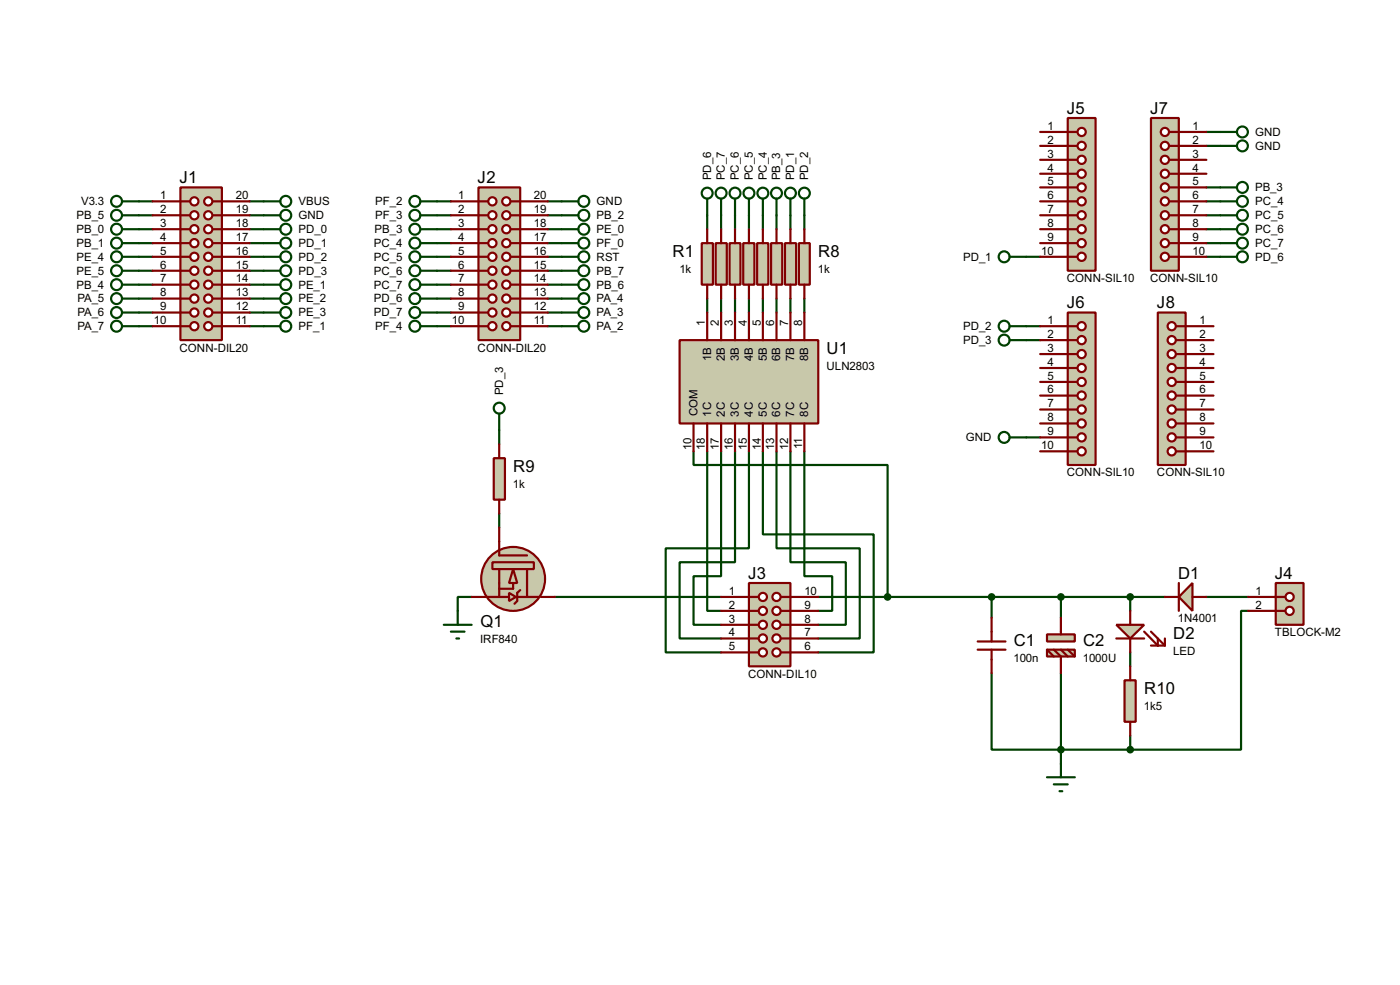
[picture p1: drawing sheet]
<svg xmlns="http://www.w3.org/2000/svg" width="256mm" height="180mm" viewBox="0 0 256 180" stroke-linecap="round" stroke-linejoin="round" font-family="sans-serif">
<g fill="none" stroke="#004000" stroke-width=".4">
<path d="M25.5 36.9h2.5M25.5 39.4h2.5M45.8 36.9h2.5M45.8 39.4h2.5M80.1 36.9h2.5M80.1 39.4h2.5M100.4 36.9h2.5M100.4 39.4h2.5M129.6 39.4v2.6M132.1 39.4v2.6M134.7 39.4v2.6M137.2 39.4v2.6"/>
<path d="M139.8 39.4v2.6M142.3 39.4v2.6M144.8 39.4v2.6M147.4 39.4v2.6M221 36.9h2.6M221 39.4h2.6M221 24.2h2.6M221 26.7h2.6M221 34.3h2.6M25.5 42h2.5M25.5 44.5h2.5M25.5 47h2.5"/>
<path d="M25.5 49.6h2.5M25.5 52.1h2.5M25.5 54.7h2.5M25.5 57.2h2.5M25.5 59.7h2.5M45.8 42h2.5M45.8 44.5h2.5M45.8 47h2.5M45.8 49.6h2.5M45.8 52.1h2.5M45.8 54.7h2.5M45.8 57.2h2.5"/>
<path d="M45.8 59.7h2.5M80.1 42h2.5M80.1 44.5h2.5M80.1 47h2.5M80.1 49.6h2.5M80.1 52.1h2.5M80.1 54.7h2.5M80.1 57.2h2.5M80.1 59.7h2.5M100.4 42h2.5M100.4 44.5h2.5M100.4 47h2.5"/>
<path d="M100.4 49.6h2.5M100.4 52.1h2.5M100.4 54.7h2.5M100.4 57.2h2.5M100.4 59.7h2.5M129.6 54.7v2.5M132.1 54.7v2.5M134.7 54.7v2.5M137.2 54.7v2.5M139.8 54.7v2.5M142.3 54.7v2.5M144.8 54.7v2.5"/>
<path d="M147.4 54.7v2.5M188 47h2.6M188 59.7h2.6M221 42h2.6M221 44.5h2.6M221 47h2.6M91.5 78.8v2.5M188 62.3h2.6M91.5 94v2.6M127.1 82.6v2.5h35.5v24.2M129.6 82.6v29.2h2.5M132.1 82.6v22.9h-5v8.9h5"/>
<path d="M134.7 82.6v20.3h-10.2v14h7.6M137.2 82.6v17.8h-15.2v19h10.1M139.8 82.6v15.2h20.3v21.6h-10.2M142.3 82.6v17.8h15.2v16.5h-7.6M144.8 82.6v20.3h10.2v11.5h-5.1M147.4 82.6v22.9h5.1v6.3h-2.6M188 80.1h2.6M86.4 109.3h-2.5v2.5M101.7 109.3h30.4M149.9 109.3h63.5M181.7 109.3v3.8M194.4 109.3v3.8"/>
<path d="M207.1 109.3v2.5M207.1 119.4v2.6M221 109.3h7.7M228.7 111.8h-1.3v25.4h-20.3M181.7 123.2v14h25.4M194.4 123.2v16.6M207.1 134.7v2.5"/>
</g>
<path d="M33.1 34.3h7.6v28h-7.6z" fill="#c8c8aa" stroke="#800000" stroke-width=".4"/>
<path d="M33.1 36.9h1.8" fill="none" stroke="#800000" stroke-width=".4"/>
<circle cx="35.6" cy="36.9" r=".75" fill="#feffff" stroke="#800000" stroke-width=".4"/>
<path d="M33.1 39.4h1.8" fill="none" stroke="#800000" stroke-width=".4"/>
<circle cx="35.6" cy="39.4" r=".75" fill="#feffff" stroke="#800000" stroke-width=".4"/>
<path d="M33.1 42h1.8" fill="none" stroke="#800000" stroke-width=".4"/>
<circle cx="35.6" cy="42" r=".75" fill="#feffff" stroke="#800000" stroke-width=".4"/>
<path d="M33.1 44.5h1.8" fill="none" stroke="#800000" stroke-width=".4"/>
<circle cx="35.6" cy="44.5" r=".75" fill="#feffff" stroke="#800000" stroke-width=".4"/>
<path d="M38.9 36.9h1.8" fill="none" stroke="#800000" stroke-width=".4"/>
<circle cx="38.1" cy="36.9" r=".75" fill="#feffff" stroke="#800000" stroke-width=".4"/>
<path d="M38.9 39.4h1.8" fill="none" stroke="#800000" stroke-width=".4"/>
<circle cx="38.1" cy="39.4" r=".75" fill="#feffff" stroke="#800000" stroke-width=".4"/>
<path d="M38.9 42h1.8" fill="none" stroke="#800000" stroke-width=".4"/>
<circle cx="38.1" cy="42" r=".75" fill="#feffff" stroke="#800000" stroke-width=".4"/>
<path d="M38.9 44.5h1.8" fill="none" stroke="#800000" stroke-width=".4"/>
<circle cx="38.1" cy="44.5" r=".75" fill="#feffff" stroke="#800000" stroke-width=".4"/>
<path d="M33.1 47h1.8" fill="none" stroke="#800000" stroke-width=".4"/>
<circle cx="35.6" cy="47" r=".75" fill="#feffff" stroke="#800000" stroke-width=".4"/>
<path d="M38.9 47h1.8" fill="none" stroke="#800000" stroke-width=".4"/>
<circle cx="38.1" cy="47" r=".75" fill="#feffff" stroke="#800000" stroke-width=".4"/>
<path d="M33.1 49.6h1.8" fill="none" stroke="#800000" stroke-width=".4"/>
<circle cx="35.6" cy="49.6" r=".75" fill="#feffff" stroke="#800000" stroke-width=".4"/>
<path d="M38.9 49.6h1.8" fill="none" stroke="#800000" stroke-width=".4"/>
<circle cx="38.1" cy="49.6" r=".75" fill="#feffff" stroke="#800000" stroke-width=".4"/>
<path d="M33.1 52.1h1.8" fill="none" stroke="#800000" stroke-width=".4"/>
<circle cx="35.6" cy="52.1" r=".75" fill="#feffff" stroke="#800000" stroke-width=".4"/>
<path d="M38.9 52.1h1.8" fill="none" stroke="#800000" stroke-width=".4"/>
<circle cx="38.1" cy="52.1" r=".75" fill="#feffff" stroke="#800000" stroke-width=".4"/>
<path d="M33.1 54.7h1.8" fill="none" stroke="#800000" stroke-width=".4"/>
<circle cx="35.6" cy="54.7" r=".75" fill="#feffff" stroke="#800000" stroke-width=".4"/>
<path d="M38.9 54.7h1.8" fill="none" stroke="#800000" stroke-width=".4"/>
<circle cx="38.1" cy="54.7" r=".75" fill="#feffff" stroke="#800000" stroke-width=".4"/>
<path d="M33.1 57.2h1.8" fill="none" stroke="#800000" stroke-width=".4"/>
<circle cx="35.6" cy="57.2" r=".75" fill="#feffff" stroke="#800000" stroke-width=".4"/>
<path d="M38.9 57.2h1.8" fill="none" stroke="#800000" stroke-width=".4"/>
<circle cx="38.1" cy="57.2" r=".75" fill="#feffff" stroke="#800000" stroke-width=".4"/>
<path d="M33.1 59.7h1.8" fill="none" stroke="#800000" stroke-width=".4"/>
<circle cx="35.6" cy="59.7" r=".75" fill="#feffff" stroke="#800000" stroke-width=".4"/>
<path d="M38.9 59.7h1.8" fill="none" stroke="#800000" stroke-width=".4"/>
<circle cx="38.1" cy="59.7" r=".75" fill="#feffff" stroke="#800000" stroke-width=".4"/>
<g fill="none" stroke="#800000" stroke-width=".4">
<path d="M28 36.9h5.1M28 39.4h5.1M40.7 36.9h5.1M40.7 39.4h5.1M28 42h5.1M28 44.5h5.1M28 47h5.1M28 49.6h5.1M28 52.1h5.1M28 54.7h5.1M28 57.2h5.1M28 59.7h5.1"/>
<path d="M40.7 42h5.1M40.7 44.5h5.1M40.7 47h5.1M40.7 49.6h5.1M40.7 52.1h5.1M40.7 54.7h5.1M40.7 57.2h5.1M40.7 59.7h5.1"/>
</g>
<path d="M137.2 106.7h7.6v15.3h-7.6z" fill="#c8c8aa" stroke="#800000" stroke-width=".4"/>
<path d="M137.2 109.3h1.8" fill="none" stroke="#800000" stroke-width=".4"/>
<circle cx="139.7" cy="109.3" r=".75" fill="#feffff" stroke="#800000" stroke-width=".4"/>
<path d="M137.2 111.8h1.8" fill="none" stroke="#800000" stroke-width=".4"/>
<circle cx="139.7" cy="111.8" r=".75" fill="#feffff" stroke="#800000" stroke-width=".4"/>
<path d="M137.2 114.4h1.8" fill="none" stroke="#800000" stroke-width=".4"/>
<circle cx="139.7" cy="114.4" r=".75" fill="#feffff" stroke="#800000" stroke-width=".4"/>
<path d="M137.2 116.9h1.8" fill="none" stroke="#800000" stroke-width=".4"/>
<circle cx="139.7" cy="116.9" r=".75" fill="#feffff" stroke="#800000" stroke-width=".4"/>
<path d="M143.1 109.3h1.7" fill="none" stroke="#800000" stroke-width=".4"/>
<circle cx="142.2" cy="109.3" r=".75" fill="#feffff" stroke="#800000" stroke-width=".4"/>
<path d="M143.1 111.8h1.7" fill="none" stroke="#800000" stroke-width=".4"/>
<circle cx="142.2" cy="111.8" r=".75" fill="#feffff" stroke="#800000" stroke-width=".4"/>
<path d="M143.1 114.4h1.7" fill="none" stroke="#800000" stroke-width=".4"/>
<circle cx="142.2" cy="114.4" r=".75" fill="#feffff" stroke="#800000" stroke-width=".4"/>
<path d="M143.1 116.9h1.7" fill="none" stroke="#800000" stroke-width=".4"/>
<circle cx="142.2" cy="116.9" r=".75" fill="#feffff" stroke="#800000" stroke-width=".4"/>
<path d="M137.2 119.4h1.8" fill="none" stroke="#800000" stroke-width=".4"/>
<circle cx="139.7" cy="119.4" r=".75" fill="#feffff" stroke="#800000" stroke-width=".4"/>
<path d="M143.1 119.4h1.7" fill="none" stroke="#800000" stroke-width=".4"/>
<circle cx="142.2" cy="119.4" r=".75" fill="#feffff" stroke="#800000" stroke-width=".4"/>
<path d="M132.1 109.3h5.1M132.1 111.8h5.1M132.1 114.4h5.1M132.1 116.9h5.1M132.1 119.4h5.1M144.8 109.3h5.1M144.8 111.8h5.1M144.8 114.4h5.1M144.8 116.9h5.1M144.8 119.4h5.1" fill="none" stroke="#800000" stroke-width=".4"/>
<path d="M124.5 62.3h25.4v15.2h-25.4z" fill="#c8c8aa" stroke="#800000" stroke-width=".4"/>
<g fill="none" stroke="#800000" stroke-width=".4">
<path d="M129.6 57.2v5.1M132.1 57.2v5.1M134.7 57.2v5.1M137.2 57.2v5.1M139.8 57.2v5.1M142.3 57.2v5.1M144.8 57.2v5.1M147.4 57.2v5.1M127.1 77.5v5.1M129.6 77.5v5.1M132.1 77.5v5.1M134.7 77.5v5.1"/>
<path d="M137.2 77.5v5.1M139.8 77.5v5.1M142.3 77.5v5.1M144.8 77.5v5.1M147.4 77.5v5.1"/>
</g>
<path d="M233.7 106.7h5.1v7.7h-5.1z" fill="#c8c8aa" stroke="#800000" stroke-width=".4"/>
<path d="M233.7 109.3h1.8" fill="none" stroke="#800000" stroke-width=".4"/>
<circle cx="236.2" cy="109.3" r=".75" fill="#feffff" stroke="#800000" stroke-width=".4"/>
<path d="M233.7 111.8h1.8" fill="none" stroke="#800000" stroke-width=".4"/>
<circle cx="236.2" cy="111.8" r=".75" fill="#feffff" stroke="#800000" stroke-width=".4"/>
<path d="M228.7 109.3h5M228.7 111.8h5" fill="none" stroke="#800000" stroke-width=".4"/>
<path d="M204.5 114.4h5.1l-2.5 2.5z" fill="#c8c8aa" stroke="#800000" stroke-width=".4"/>
<path d="M204.5 116.9h5.1M207.1 111.8v2.6M207.1 116.9v2.5M209.6 115.6l2.5 2.6v-1.3M210.9 115.6l2.5 2.6M210.9 118.2h2.5M213.4 116.9v1.3" fill="none" stroke="#800000" stroke-width=".4"/>
<g fill="#c8c8aa" stroke="#800000" stroke-width=".4">
<path d="M94 104.2l.8 2.5h-1.5z"/>
<circle cx="94" cy="106" r="5.9"/>
</g>
<path d="M90.2 102.9h7.6v1.3h-7.6z" fill="#c8c8aa" stroke="#800000" stroke-width=".4"/>
<path d="M91.5 99.1v2.6h5.1M91.5 104.2v5.1M94 106.7v1.1h-2.5M96.6 104.2v5.1" fill="none" stroke="#800000" stroke-width=".4"/>
<path d="M93.3 108.5l1.2 .8-1.2 .7z" fill="#c8c8aa" stroke="#800000" stroke-width=".4"/>
<path d="M91.5 96.6v2.5M86.4 109.3h6.9M94.8 109.3h4.1M95.3 108l-.5 .5v1.5l-.5 .5M99.1 109.3h2.6" fill="none" stroke="#800000" stroke-width=".4"/>
<path d="M81.3 114.4h5.1M82.6 115.6h2.5M83.6 116.9h.5M83.9 111.8v2.6" fill="none" stroke="#004000" stroke-width=".4"/>
<path d="M128.6 44.5h2v7.6h-2z" fill="#c8c8aa" stroke="#800000" stroke-width=".4"/>
<path d="M129.6 42v2.5M129.6 52.1v2.6" fill="none" stroke="#800000" stroke-width=".4"/>
<path d="M131.1 44.5h2.1v7.6h-2.1z" fill="#c8c8aa" stroke="#800000" stroke-width=".4"/>
<path d="M132.1 42v2.5M132.1 52.1v2.6" fill="none" stroke="#800000" stroke-width=".4"/>
<path d="M133.7 44.5h2v7.6h-2z" fill="#c8c8aa" stroke="#800000" stroke-width=".4"/>
<path d="M134.7 42v2.5M134.7 52.1v2.6" fill="none" stroke="#800000" stroke-width=".4"/>
<path d="M136.2 44.5h2v7.6h-2z" fill="#c8c8aa" stroke="#800000" stroke-width=".4"/>
<path d="M137.2 42v2.5M137.2 52.1v2.6" fill="none" stroke="#800000" stroke-width=".4"/>
<path d="M138.7 44.5h2.1v7.6h-2.1z" fill="#c8c8aa" stroke="#800000" stroke-width=".4"/>
<path d="M139.8 42v2.5M139.8 52.1v2.6" fill="none" stroke="#800000" stroke-width=".4"/>
<path d="M141.3 44.5h2v7.6h-2z" fill="#c8c8aa" stroke="#800000" stroke-width=".4"/>
<path d="M142.3 42v2.5M142.3 52.1v2.6" fill="none" stroke="#800000" stroke-width=".4"/>
<path d="M143.8 44.5h2.1v7.6h-2.1z" fill="#c8c8aa" stroke="#800000" stroke-width=".4"/>
<path d="M144.8 42v2.5M144.8 52.1v2.6" fill="none" stroke="#800000" stroke-width=".4"/>
<path d="M146.4 44.5h2v7.6h-2z" fill="#c8c8aa" stroke="#800000" stroke-width=".4"/>
<path d="M147.4 42v2.5M147.4 52.1v2.6" fill="none" stroke="#800000" stroke-width=".4"/>
<path d="M90.5 83.9h2v7.6h-2z" fill="#c8c8aa" stroke="#800000" stroke-width=".4"/>
<path d="M91.5 81.3v2.6M91.5 91.5v2.5" fill="none" stroke="#800000" stroke-width=".4"/>
<g fill="none" stroke="#004000" stroke-width=".4">
<path d="M22.4 36.9h3.1M22.4 39.4h3.1M48.3 36.9h3.1M48.3 39.4h3.1M22.4 42h3.1M22.4 44.5h3.1M22.4 47h3.1M22.4 49.6h3.1M22.4 52.1h3.1M22.4 54.7h3.1M22.4 57.2h3.1M22.4 59.7h3.1"/>
<path d="M48.3 42h3.1M48.3 44.5h3.1M48.3 47h3.1M48.3 49.6h3.1M48.3 52.1h3.1M48.3 54.7h3.1M48.3 57.2h3.1M48.3 59.7h3.1"/>
<circle cx="21.3" cy="36.9" r="1"/>
<circle cx="21.3" cy="39.4" r="1"/>
<circle cx="52.3" cy="36.9" r="1"/>
<circle cx="52.3" cy="39.4" r="1"/>
<circle cx="21.3" cy="42" r="1"/>
<circle cx="21.3" cy="49.6" r="1"/>
<circle cx="21.3" cy="44.5" r="1"/>
<circle cx="21.3" cy="47" r="1"/>
<circle cx="21.3" cy="57.2" r="1"/>
<circle cx="21.3" cy="59.7" r="1"/>
<circle cx="21.3" cy="54.7" r="1"/>
<circle cx="21.3" cy="52.1" r="1"/>
<circle cx="52.3" cy="42" r="1"/>
<circle cx="52.3" cy="49.6" r="1"/>
<circle cx="52.3" cy="44.5" r="1"/>
<circle cx="52.3" cy="47" r="1"/>
<circle cx="52.3" cy="57.2" r="1"/>
<circle cx="52.3" cy="59.7" r="1"/>
<circle cx="52.3" cy="54.7" r="1"/>
<circle cx="52.3" cy="52.1" r="1"/>
</g>
<path d="M87.7 34.3h7.6v28h-7.6z" fill="#c8c8aa" stroke="#800000" stroke-width=".4"/>
<path d="M87.7 36.9h1.8" fill="none" stroke="#800000" stroke-width=".4"/>
<circle cx="90.2" cy="36.9" r=".75" fill="#feffff" stroke="#800000" stroke-width=".4"/>
<path d="M87.7 39.4h1.8" fill="none" stroke="#800000" stroke-width=".4"/>
<circle cx="90.2" cy="39.4" r=".75" fill="#feffff" stroke="#800000" stroke-width=".4"/>
<path d="M87.7 42h1.8" fill="none" stroke="#800000" stroke-width=".4"/>
<circle cx="90.2" cy="42" r=".75" fill="#feffff" stroke="#800000" stroke-width=".4"/>
<path d="M87.7 44.5h1.8" fill="none" stroke="#800000" stroke-width=".4"/>
<circle cx="90.2" cy="44.5" r=".75" fill="#feffff" stroke="#800000" stroke-width=".4"/>
<path d="M93.5 36.9h1.8" fill="none" stroke="#800000" stroke-width=".4"/>
<circle cx="92.7" cy="36.9" r=".75" fill="#feffff" stroke="#800000" stroke-width=".4"/>
<path d="M93.5 39.4h1.8" fill="none" stroke="#800000" stroke-width=".4"/>
<circle cx="92.7" cy="39.4" r=".75" fill="#feffff" stroke="#800000" stroke-width=".4"/>
<path d="M93.5 42h1.8" fill="none" stroke="#800000" stroke-width=".4"/>
<circle cx="92.7" cy="42" r=".75" fill="#feffff" stroke="#800000" stroke-width=".4"/>
<path d="M93.5 44.5h1.8" fill="none" stroke="#800000" stroke-width=".4"/>
<circle cx="92.7" cy="44.5" r=".75" fill="#feffff" stroke="#800000" stroke-width=".4"/>
<path d="M87.7 47h1.8" fill="none" stroke="#800000" stroke-width=".4"/>
<circle cx="90.2" cy="47" r=".75" fill="#feffff" stroke="#800000" stroke-width=".4"/>
<path d="M93.5 47h1.8" fill="none" stroke="#800000" stroke-width=".4"/>
<circle cx="92.7" cy="47" r=".75" fill="#feffff" stroke="#800000" stroke-width=".4"/>
<path d="M87.7 49.6h1.8" fill="none" stroke="#800000" stroke-width=".4"/>
<circle cx="90.2" cy="49.6" r=".75" fill="#feffff" stroke="#800000" stroke-width=".4"/>
<path d="M93.5 49.6h1.8" fill="none" stroke="#800000" stroke-width=".4"/>
<circle cx="92.7" cy="49.6" r=".75" fill="#feffff" stroke="#800000" stroke-width=".4"/>
<path d="M87.7 52.1h1.8" fill="none" stroke="#800000" stroke-width=".4"/>
<circle cx="90.2" cy="52.1" r=".75" fill="#feffff" stroke="#800000" stroke-width=".4"/>
<path d="M93.5 52.1h1.8" fill="none" stroke="#800000" stroke-width=".4"/>
<circle cx="92.7" cy="52.1" r=".75" fill="#feffff" stroke="#800000" stroke-width=".4"/>
<path d="M87.7 54.7h1.8" fill="none" stroke="#800000" stroke-width=".4"/>
<circle cx="90.2" cy="54.7" r=".75" fill="#feffff" stroke="#800000" stroke-width=".4"/>
<path d="M93.5 54.7h1.8" fill="none" stroke="#800000" stroke-width=".4"/>
<circle cx="92.7" cy="54.7" r=".75" fill="#feffff" stroke="#800000" stroke-width=".4"/>
<path d="M87.7 57.2h1.8" fill="none" stroke="#800000" stroke-width=".4"/>
<circle cx="90.2" cy="57.2" r=".75" fill="#feffff" stroke="#800000" stroke-width=".4"/>
<path d="M93.5 57.2h1.8" fill="none" stroke="#800000" stroke-width=".4"/>
<circle cx="92.7" cy="57.2" r=".75" fill="#feffff" stroke="#800000" stroke-width=".4"/>
<path d="M87.7 59.7h1.8" fill="none" stroke="#800000" stroke-width=".4"/>
<circle cx="90.2" cy="59.7" r=".75" fill="#feffff" stroke="#800000" stroke-width=".4"/>
<path d="M93.5 59.7h1.8" fill="none" stroke="#800000" stroke-width=".4"/>
<circle cx="92.7" cy="59.7" r=".75" fill="#feffff" stroke="#800000" stroke-width=".4"/>
<g fill="none" stroke="#800000" stroke-width=".4">
<path d="M82.6 36.9h5.1M82.6 39.4h5.1M95.3 36.9h5.1M95.3 39.4h5.1M82.6 42h5.1M82.6 44.5h5.1M82.6 47h5.1M82.6 49.6h5.1M82.6 52.1h5.1M82.6 54.7h5.1M82.6 57.2h5.1M82.6 59.7h5.1"/>
<path d="M95.3 42h5.1M95.3 44.5h5.1M95.3 47h5.1M95.3 49.6h5.1M95.3 52.1h5.1M95.3 54.7h5.1M95.3 57.2h5.1M95.3 59.7h5.1M179.1 118.9h5.1M179.1 117.4h5.1M181.7 113.1v4.3M181.7 118.9v4.3"/>
</g>
<g fill="none" stroke="#004000" stroke-width=".4">
<path d="M77 36.9h3.1M77 39.4h3.1M102.9 36.9h3.1M102.9 39.4h3.1M129.6 36.4v3M132.1 36.4v3M134.7 36.4v3M137.2 36.4v3M139.8 36.4v3M142.3 36.4v3M144.8 36.4v3M147.4 36.4v3"/>
<path d="M77 42h3.1M77 44.5h3.1M77 47h3.1M77 49.6h3.1M77 52.1h3.1M77 54.7h3.1M77 57.2h3.1M77 59.7h3.1M102.9 42h3.1M102.9 44.5h3.1M102.9 47h3.1M102.9 49.6h3.1"/>
<path d="M102.9 52.1h3.1M102.9 54.7h3.1M102.9 57.2h3.1M102.9 59.7h3.1M91.5 75.7v3.1"/>
<circle cx="76" cy="36.9" r="1"/>
<circle cx="76" cy="39.4" r="1"/>
<circle cx="106.9" cy="36.9" r="1"/>
<circle cx="106.9" cy="39.4" r="1"/>
<circle cx="129.5" cy="35.4" r="1"/>
<circle cx="132.1" cy="35.4" r="1"/>
<circle cx="134.6" cy="35.4" r="1"/>
<circle cx="137.2" cy="35.4" r="1"/>
<circle cx="139.7" cy="35.4" r="1"/>
<circle cx="142.2" cy="35.4" r="1"/>
<circle cx="144.8" cy="35.4" r="1"/>
<circle cx="147.3" cy="35.4" r="1"/>
<circle cx="76" cy="42" r="1"/>
<circle cx="76" cy="47" r="1"/>
<circle cx="76" cy="49.6" r="1"/>
<circle cx="76" cy="44.5" r="1"/>
<circle cx="76" cy="52.1" r="1"/>
<circle cx="76" cy="57.2" r="1"/>
<circle cx="76" cy="54.7" r="1"/>
<circle cx="76" cy="59.7" r="1"/>
<circle cx="106.9" cy="44.5" r="1"/>
<circle cx="106.9" cy="47" r="1"/>
<circle cx="106.9" cy="49.6" r="1"/>
<circle cx="106.9" cy="42" r="1"/>
<circle cx="106.9" cy="52.1" r="1"/>
<circle cx="106.9" cy="54.7" r="1"/>
<circle cx="106.9" cy="57.2" r="1"/>
<circle cx="106.9" cy="59.7" r="1"/>
<circle cx="91.4" cy="74.7" r="1"/>
</g>
<g fill="#c8c8aa" stroke="#800000" stroke-width=".4">
<path d="M191.8 116.1h5.1v1.3h-5.1z"/>
<path d="M191.8 118.9h5.1v1.3h-5.1z"/>
</g>
<path d="M191.8 118.9l1.3 1.3M193.1 118.9l1.3 1.3v3M194.4 113.1v3M194.4 118.9l1.2 1.3M195.6 118.9l1.3 1.3" fill="none" stroke="#800000" stroke-width=".4"/>
<g fill="#004000" stroke="#004000" stroke-width=".4">
<circle cx="181.6" cy="109.3" r=".5"/>
<circle cx="194.3" cy="109.3" r=".5"/>
</g>
<path d="M206 124.5h2.1v7.6h-2.1z" fill="#c8c8aa" stroke="#800000" stroke-width=".4"/>
<path d="M207.1 122v2.5M207.1 132.1v2.6" fill="none" stroke="#800000" stroke-width=".4"/>
<g fill="#004000" stroke="#004000" stroke-width=".4">
<circle cx="194.3" cy="137.2" r=".5"/>
<circle cx="207" cy="137.2" r=".5"/>
</g>
<path d="M194.4 139.8v2.5M191.8 142.3h5.1M193.1 143.6h2.5M194.1 144.8h.5" fill="none" stroke="#004000" stroke-width=".4"/>
<path d="M218.5 106.7v5.1l-2.5-2.5z" fill="#c8c8aa" stroke="#800000" stroke-width=".4"/>
<path d="M213.4 109.3h2.6M216 106.7v5.1M218.5 109.3h2.5" fill="none" stroke="#800000" stroke-width=".4"/>
<g fill="#004000" stroke="#004000" stroke-width=".4">
<circle cx="207" cy="109.3" r=".5"/>
<circle cx="162.6" cy="109.3" r=".5"/>
</g>
<path d="M195.6 21.6h5.1v28h-5.1z" fill="#c8c8aa" stroke="#800000" stroke-width=".4"/>
<path d="M195.6 24.2h1.8" fill="none" stroke="#800000" stroke-width=".4"/>
<circle cx="198.1" cy="24.2" r=".75" fill="#feffff" stroke="#800000" stroke-width=".4"/>
<path d="M195.6 26.7h1.8" fill="none" stroke="#800000" stroke-width=".4"/>
<circle cx="198.1" cy="26.7" r=".75" fill="#feffff" stroke="#800000" stroke-width=".4"/>
<path d="M195.6 29.3h1.8" fill="none" stroke="#800000" stroke-width=".4"/>
<circle cx="198.1" cy="29.3" r=".75" fill="#feffff" stroke="#800000" stroke-width=".4"/>
<path d="M195.6 31.8h1.8" fill="none" stroke="#800000" stroke-width=".4"/>
<circle cx="198.1" cy="31.8" r=".75" fill="#feffff" stroke="#800000" stroke-width=".4"/>
<path d="M195.6 34.3h1.8" fill="none" stroke="#800000" stroke-width=".4"/>
<circle cx="198.1" cy="34.3" r=".75" fill="#feffff" stroke="#800000" stroke-width=".4"/>
<path d="M195.6 36.9h1.8" fill="none" stroke="#800000" stroke-width=".4"/>
<circle cx="198.1" cy="36.9" r=".75" fill="#feffff" stroke="#800000" stroke-width=".4"/>
<path d="M195.6 39.4h1.8" fill="none" stroke="#800000" stroke-width=".4"/>
<circle cx="198.1" cy="39.4" r=".75" fill="#feffff" stroke="#800000" stroke-width=".4"/>
<path d="M195.6 42h1.8" fill="none" stroke="#800000" stroke-width=".4"/>
<circle cx="198.1" cy="42" r=".75" fill="#feffff" stroke="#800000" stroke-width=".4"/>
<path d="M195.6 44.5h1.8" fill="none" stroke="#800000" stroke-width=".4"/>
<circle cx="198.1" cy="44.5" r=".75" fill="#feffff" stroke="#800000" stroke-width=".4"/>
<path d="M195.6 47h1.8" fill="none" stroke="#800000" stroke-width=".4"/>
<circle cx="198.1" cy="47" r=".75" fill="#feffff" stroke="#800000" stroke-width=".4"/>
<path d="M190.6 24.2h5M190.6 26.7h5M190.6 29.3h5M190.6 31.8h5M190.6 34.3h5M190.6 36.9h5M190.6 39.4h5M190.6 42h5M190.6 44.5h5M190.6 47h5" fill="none" stroke="#800000" stroke-width=".4"/>
<path d="M195.6 57.2h5.1v27.9h-5.1z" fill="#c8c8aa" stroke="#800000" stroke-width=".4"/>
<path d="M195.6 59.7h1.8" fill="none" stroke="#800000" stroke-width=".4"/>
<circle cx="198.1" cy="59.7" r=".75" fill="#feffff" stroke="#800000" stroke-width=".4"/>
<path d="M195.6 62.3h1.8" fill="none" stroke="#800000" stroke-width=".4"/>
<circle cx="198.1" cy="62.3" r=".75" fill="#feffff" stroke="#800000" stroke-width=".4"/>
<path d="M195.6 64.8h1.8" fill="none" stroke="#800000" stroke-width=".4"/>
<circle cx="198.1" cy="64.8" r=".75" fill="#feffff" stroke="#800000" stroke-width=".4"/>
<path d="M195.6 67.4h1.8" fill="none" stroke="#800000" stroke-width=".4"/>
<circle cx="198.1" cy="67.4" r=".75" fill="#feffff" stroke="#800000" stroke-width=".4"/>
<path d="M195.6 69.9h1.8" fill="none" stroke="#800000" stroke-width=".4"/>
<circle cx="198.1" cy="69.9" r=".75" fill="#feffff" stroke="#800000" stroke-width=".4"/>
<path d="M195.6 72.4h1.8" fill="none" stroke="#800000" stroke-width=".4"/>
<circle cx="198.1" cy="72.4" r=".75" fill="#feffff" stroke="#800000" stroke-width=".4"/>
<path d="M195.6 75h1.8" fill="none" stroke="#800000" stroke-width=".4"/>
<circle cx="198.1" cy="75" r=".75" fill="#feffff" stroke="#800000" stroke-width=".4"/>
<path d="M195.6 77.5h1.8" fill="none" stroke="#800000" stroke-width=".4"/>
<circle cx="198.1" cy="77.5" r=".75" fill="#feffff" stroke="#800000" stroke-width=".4"/>
<path d="M195.6 80.1h1.8" fill="none" stroke="#800000" stroke-width=".4"/>
<circle cx="198.1" cy="80.1" r=".75" fill="#feffff" stroke="#800000" stroke-width=".4"/>
<path d="M195.6 82.6h1.8" fill="none" stroke="#800000" stroke-width=".4"/>
<circle cx="198.1" cy="82.6" r=".75" fill="#feffff" stroke="#800000" stroke-width=".4"/>
<path d="M190.6 59.7h5M190.6 62.3h5M190.6 64.8h5M190.6 67.4h5M190.6 69.9h5M190.6 72.4h5M190.6 75h5M190.6 77.5h5M190.6 80.1h5M190.6 82.6h5" fill="none" stroke="#800000" stroke-width=".4"/>
<path d="M210.9 21.6h5.1v28h-5.1z" fill="#c8c8aa" stroke="#800000" stroke-width=".4"/>
<path d="M214.2 24.2h1.8" fill="none" stroke="#800000" stroke-width=".4"/>
<circle cx="213.4" cy="24.2" r=".75" fill="#feffff" stroke="#800000" stroke-width=".4"/>
<path d="M214.2 26.7h1.8" fill="none" stroke="#800000" stroke-width=".4"/>
<circle cx="213.4" cy="26.7" r=".75" fill="#feffff" stroke="#800000" stroke-width=".4"/>
<path d="M214.2 29.3h1.8" fill="none" stroke="#800000" stroke-width=".4"/>
<circle cx="213.4" cy="29.3" r=".75" fill="#feffff" stroke="#800000" stroke-width=".4"/>
<path d="M214.2 31.8h1.8" fill="none" stroke="#800000" stroke-width=".4"/>
<circle cx="213.4" cy="31.8" r=".75" fill="#feffff" stroke="#800000" stroke-width=".4"/>
<path d="M214.2 34.3h1.8" fill="none" stroke="#800000" stroke-width=".4"/>
<circle cx="213.4" cy="34.3" r=".75" fill="#feffff" stroke="#800000" stroke-width=".4"/>
<path d="M214.2 36.9h1.8" fill="none" stroke="#800000" stroke-width=".4"/>
<circle cx="213.4" cy="36.9" r=".75" fill="#feffff" stroke="#800000" stroke-width=".4"/>
<path d="M214.2 39.4h1.8" fill="none" stroke="#800000" stroke-width=".4"/>
<circle cx="213.4" cy="39.4" r=".75" fill="#feffff" stroke="#800000" stroke-width=".4"/>
<path d="M214.2 42h1.8" fill="none" stroke="#800000" stroke-width=".4"/>
<circle cx="213.4" cy="42" r=".75" fill="#feffff" stroke="#800000" stroke-width=".4"/>
<path d="M214.2 44.5h1.8" fill="none" stroke="#800000" stroke-width=".4"/>
<circle cx="213.4" cy="44.5" r=".75" fill="#feffff" stroke="#800000" stroke-width=".4"/>
<path d="M214.2 47h1.8" fill="none" stroke="#800000" stroke-width=".4"/>
<circle cx="213.4" cy="47" r=".75" fill="#feffff" stroke="#800000" stroke-width=".4"/>
<path d="M216 24.2h5M216 26.7h5M216 29.3h5M216 31.8h5M216 34.3h5M216 36.9h5M216 39.4h5M216 42h5M216 44.5h5M216 47h5" fill="none" stroke="#800000" stroke-width=".4"/>
<path d="M212.1 57.2h5.1v27.9h-5.1z" fill="#c8c8aa" stroke="#800000" stroke-width=".4"/>
<path d="M215.4 59.7h1.8" fill="none" stroke="#800000" stroke-width=".4"/>
<circle cx="214.6" cy="59.7" r=".75" fill="#feffff" stroke="#800000" stroke-width=".4"/>
<path d="M215.4 62.3h1.8" fill="none" stroke="#800000" stroke-width=".4"/>
<circle cx="214.6" cy="62.3" r=".75" fill="#feffff" stroke="#800000" stroke-width=".4"/>
<path d="M215.4 64.8h1.8" fill="none" stroke="#800000" stroke-width=".4"/>
<circle cx="214.6" cy="64.8" r=".75" fill="#feffff" stroke="#800000" stroke-width=".4"/>
<path d="M215.4 67.4h1.8" fill="none" stroke="#800000" stroke-width=".4"/>
<circle cx="214.6" cy="67.4" r=".75" fill="#feffff" stroke="#800000" stroke-width=".4"/>
<path d="M215.4 69.9h1.8" fill="none" stroke="#800000" stroke-width=".4"/>
<circle cx="214.6" cy="69.9" r=".75" fill="#feffff" stroke="#800000" stroke-width=".4"/>
<path d="M215.4 72.4h1.8" fill="none" stroke="#800000" stroke-width=".4"/>
<circle cx="214.6" cy="72.4" r=".75" fill="#feffff" stroke="#800000" stroke-width=".4"/>
<path d="M215.4 75h1.8" fill="none" stroke="#800000" stroke-width=".4"/>
<circle cx="214.6" cy="75" r=".75" fill="#feffff" stroke="#800000" stroke-width=".4"/>
<path d="M215.4 77.5h1.8" fill="none" stroke="#800000" stroke-width=".4"/>
<circle cx="214.6" cy="77.5" r=".75" fill="#feffff" stroke="#800000" stroke-width=".4"/>
<path d="M215.4 80.1h1.8" fill="none" stroke="#800000" stroke-width=".4"/>
<circle cx="214.6" cy="80.1" r=".75" fill="#feffff" stroke="#800000" stroke-width=".4"/>
<path d="M215.4 82.6h1.8" fill="none" stroke="#800000" stroke-width=".4"/>
<circle cx="214.6" cy="82.6" r=".75" fill="#feffff" stroke="#800000" stroke-width=".4"/>
<path d="M217.2 59.7h5.1M217.2 62.3h5.1M217.2 64.8h5.1M217.2 67.4h5.1M217.2 69.9h5.1M217.2 72.4h5.1M217.2 75h5.1M217.2 77.5h5.1M217.2 80.1h5.1M217.2 82.6h5.1" fill="none" stroke="#800000" stroke-width=".4"/>
<g fill="none" stroke="#004000" stroke-width=".4">
<path d="M223.6 24.2h3M223.6 26.7h3M223.6 34.3h3M223.6 36.9h3M223.6 39.4h3M185 47h3M185 59.7h3M223.6 47h3M223.6 42h3M223.6 44.5h3M185 62.3h3M185 80.1h3"/>
<circle cx="227.6" cy="39.4" r="1"/>
<circle cx="227.6" cy="34.3" r="1"/>
<circle cx="227.6" cy="36.9" r="1"/>
<circle cx="227.6" cy="26.7" r="1"/>
<circle cx="227.6" cy="24.2" r="1"/>
<circle cx="183.9" cy="47" r="1"/>
<circle cx="183.9" cy="59.7" r="1"/>
<circle cx="227.6" cy="44.5" r="1"/>
<circle cx="227.6" cy="47" r="1"/>
<circle cx="227.6" cy="42" r="1"/>
<circle cx="183.9" cy="62.3" r="1"/>
<circle cx="183.9" cy="80.1" r="1"/>
</g>
<g font-size="3.4">
<text x="195.5" y="20.8">J5</text>
<text x="210.7" y="20.8">J7</text>
<text x="32.9" y="33.5">J1</text>
<text x="87.5" y="33.5">J2</text>
<text x="123.2" y="47.1">R1</text>
<text x="149.9" y="47.1">R8</text>
<text x="195.5" y="56.4">J6</text>
<text x="212" y="56.4">J8</text>
<text x="151.4" y="64.8">U1</text>
<text x="94" y="86.4">R9</text>
<text x="137.1" y="105.9">J3</text>
<text x="215.8" y="105.9">D1</text>
<text x="233.6" y="105.9">J4</text>
<text x="88" y="114.8">Q1</text>
<text x="185.7" y="118.2">C1</text>
<text x="198.4" y="118.2">C2</text>
<text x="214.9" y="116.9">D2</text>
<text x="209.6" y="127.1">R10</text>
</g>
<g font-size="2.4">
<text x="191.9" y="23.8">1</text>
<text x="218.5" y="23.8">1</text>
<text x="191.9" y="26.3">2</text>
<text x="191.9" y="28.9">3</text>
<text x="218.5" y="26.3">2</text>
<text x="218.5" y="28.9">3</text>
<text x="229.9" y="24.9">GND</text>
<text x="229.9" y="27.4">GND</text>
<text x="130.2" y="33" transform="rotate(-90 130.2 33)">PD_6</text>
<text x="132.8" y="33" transform="rotate(-90 132.8 33)">PC_7</text>
<text x="135.4" y="33" transform="rotate(-90 135.4 33)">PC_6</text>
<text x="137.9" y="33" transform="rotate(-90 137.9 33)">PC_5</text>
<text x="140.4" y="33" transform="rotate(-90 140.4 33)">PC_4</text>
<text x="143" y="33" transform="rotate(-90 143 33)">PB_3</text>
<text x="145.5" y="33" transform="rotate(-90 145.5 33)">PD_1</text>
<text x="148.1" y="33" transform="rotate(-90 148.1 33)">PD_2</text>
<text x="191.9" y="31.4">4</text>
<text x="191.9" y="33.9">5</text>
<text x="218.5" y="31.4">4</text>
<text x="218.5" y="33.9">5</text>
<text x="229.9" y="35">PB_3</text>
<text x="14" y="40.1">PB_5</text>
<text x="14.9" y="37.6">V3.3</text>
<text x="29.4" y="36.5">1</text>
<text x="29.4" y="39">2</text>
<text x="29.4" y="41.6">3</text>
<text x="43.2" y="36.5">20</text>
<text x="43.2" y="39">19</text>
<text x="43.2" y="41.6">18</text>
<text x="54.7" y="37.6">VBUS</text>
<text x="54.7" y="40.1">GND</text>
<text x="68.7" y="37.6">PF_2</text>
<text x="68.7" y="40.1">PF_3</text>
<text x="84" y="36.5">1</text>
<text x="84" y="39">2</text>
<text x="84" y="41.6">3</text>
<text x="97.8" y="36.5">20</text>
<text x="97.8" y="39">19</text>
<text x="97.8" y="41.6">18</text>
<text x="109.3" y="37.6">GND</text>
<text x="109.3" y="40.1">PB_2</text>
<text x="191.9" y="36.5">6</text>
<text x="191.9" y="39">7</text>
<text x="191.9" y="41.6">8</text>
<text x="218.5" y="36.5">6</text>
<text x="218.5" y="39">7</text>
<text x="218.5" y="41.6">8</text>
<text x="229.9" y="37.6">PC_4</text>
<text x="229.9" y="40.1">PC_5</text>
<text x="14" y="42.7">PB_0</text>
<text x="14" y="45.2">PB_1</text>
<text x="14" y="47.7">PE_4</text>
<text x="29.4" y="44.1">4</text>
<text x="29.4" y="46.6">5</text>
<text x="43.2" y="44.1">17</text>
<text x="43.2" y="46.6">16</text>
<text x="54.7" y="42.7">PD_0</text>
<text x="54.7" y="45.2">PD_1</text>
<text x="54.7" y="47.7">PD_2</text>
<text x="68.5" y="45.2">PC_4</text>
<text x="68.5" y="47.7">PC_5</text>
<text x="68.6" y="42.7">PB_3</text>
<text x="84" y="44.1">4</text>
<text x="84" y="46.6">5</text>
<text x="97.8" y="44.1">17</text>
<text x="97.8" y="46.6">16</text>
<text x="109.3" y="42.7">PE_0</text>
<text x="109.3" y="47.7">RST</text>
<text x="109.3" y="45.2">PF_0</text>
<text x="176.4" y="47.7">PD_1</text>
<text x="190.8" y="46.6">10</text>
<text x="191.9" y="44.1">9</text>
<text x="218.5" y="44.1">9</text>
<text x="218.5" y="46.6">10</text>
<text x="229.9" y="42.7">PC_6</text>
<text x="229.9" y="45.2">PC_7</text>
<text x="229.9" y="47.7">PD_6</text>
<text x="14" y="50.3">PE_5</text>
<text x="14" y="52.8">PB_4</text>
<text x="29.4" y="49.2">6</text>
<text x="29.4" y="51.7">7</text>
<text x="43.2" y="49.2">15</text>
<text x="43.2" y="51.7">14</text>
<text x="54.7" y="50.3">PD_3</text>
<text x="54.7" y="52.8">PE_1</text>
<text x="68.5" y="50.3">PC_6</text>
<text x="68.5" y="52.8">PC_7</text>
<text x="84" y="49.2">6</text>
<text x="84" y="51.7">7</text>
<text x="97.8" y="49.2">15</text>
<text x="97.8" y="51.7">14</text>
<text x="109.3" y="50.3">PB_7</text>
<text x="109.3" y="52.8">PB_6</text>
<text x="124.5" y="50">1k</text>
<text x="149.9" y="50">1k</text>
<text x="195.4" y="51.7">CONN-SIL10</text>
<text x="210.7" y="51.7">CONN-SIL10</text>
<text x="14.2" y="55.4">PA_5</text>
<text x="14.2" y="57.9">PA_6</text>
<text x="28.2" y="59.3">10</text>
<text x="29.4" y="54.3">8</text>
<text x="29.4" y="56.8">9</text>
<text x="43.2" y="54.3">13</text>
<text x="43.2" y="56.8">12</text>
<text x="43.2" y="59.3">11</text>
<text x="54.7" y="55.4">PE_2</text>
<text x="54.7" y="57.9">PE_3</text>
<text x="68.5" y="55.4">PD_6</text>
<text x="68.5" y="57.9">PD_7</text>
<text x="82.8" y="59.3">10</text>
<text x="84" y="54.3">8</text>
<text x="84" y="56.8">9</text>
<text x="97.8" y="54.3">13</text>
<text x="97.8" y="56.8">12</text>
<text x="97.8" y="59.3">11</text>
<text x="109.3" y="55.4">PA_4</text>
<text x="109.3" y="57.9">PA_3</text>
<text x="129.1" y="59.7" transform="rotate(-90 129.1 59.7)">1</text>
<text x="131.7" y="59.7" transform="rotate(-90 131.7 59.7)">2</text>
<text x="134.3" y="59.7" transform="rotate(-90 134.3 59.7)">3</text>
<text x="136.8" y="59.7" transform="rotate(-90 136.8 59.7)">4</text>
<text x="139.3" y="59.7" transform="rotate(-90 139.3 59.7)">5</text>
<text x="141.8" y="59.7" transform="rotate(-90 141.8 59.7)">6</text>
<text x="144.4" y="59.7" transform="rotate(-90 144.4 59.7)">7</text>
<text x="147" y="59.7" transform="rotate(-90 147 59.7)">8</text>
<text x="191.9" y="59.3">1</text>
<text x="219.8" y="59.3">1</text>
<text x="14.2" y="60.4">PA_7</text>
<text x="32.9" y="64.4">CONN-DIL20</text>
<text x="54.7" y="60.4">PF_1</text>
<text x="68.7" y="60.4">PF_4</text>
<text x="87.5" y="64.4">CONN-DIL20</text>
<text x="109.3" y="60.4">PA_2</text>
<text x="176.4" y="60.4">PD_2</text>
<text x="176.4" y="63">PD_3</text>
<text x="191.9" y="61.9">2</text>
<text x="191.9" y="64.4">3</text>
<text x="219.8" y="61.9">2</text>
<text x="219.8" y="64.4">3</text>
<text x="130.3" y="66.1" transform="rotate(-90 130.3 66.1)">1B</text>
<text x="132.8" y="66.1" transform="rotate(-90 132.8 66.1)">2B</text>
<text x="135.4" y="66.1" transform="rotate(-90 135.4 66.1)">3B</text>
<text x="137.9" y="66.1" transform="rotate(-90 137.9 66.1)">4B</text>
<text x="140.5" y="66.1" transform="rotate(-90 140.5 66.1)">5B</text>
<text x="143" y="66.1" transform="rotate(-90 143 66.1)">6B</text>
<text x="145.5" y="66.1" transform="rotate(-90 145.5 66.1)">7B</text>
<text x="148.1" y="66.1" transform="rotate(-90 148.1 66.1)">8B</text>
<text x="151.4" y="67.7">ULN2803</text>
<text x="191.9" y="67">4</text>
<text x="191.9" y="69.5">5</text>
<text x="191.9" y="72">6</text>
<text x="219.8" y="67">4</text>
<text x="219.8" y="69.5">5</text>
<text x="219.8" y="72">6</text>
<text x="92.2" y="72.4" transform="rotate(-90 92.2 72.4)">PD_3</text>
<text x="127.7" y="76.2" transform="rotate(-90 127.7 76.2)">COM</text>
<text x="130.3" y="76.3" transform="rotate(-90 130.3 76.3)">1C</text>
<text x="132.8" y="76.3" transform="rotate(-90 132.8 76.3)">2C</text>
<text x="135.4" y="76.2" transform="rotate(-90 135.4 76.2)">3C</text>
<text x="137.9" y="76.3" transform="rotate(-90 137.9 76.3)">4C</text>
<text x="140.5" y="76.3" transform="rotate(-90 140.5 76.3)">5C</text>
<text x="143" y="76.3" transform="rotate(-90 143 76.3)">6C</text>
<text x="145.5" y="76.2" transform="rotate(-90 145.5 76.2)">7C</text>
<text x="148.1" y="76.2" transform="rotate(-90 148.1 76.2)">8C</text>
<text x="191.9" y="74.6">7</text>
<text x="191.9" y="77.1">8</text>
<text x="219.8" y="74.6">7</text>
<text x="219.8" y="77.1">8</text>
<text x="126.6" y="82.4" transform="rotate(-90 126.6 82.4)">10</text>
<text x="129.1" y="82.4" transform="rotate(-90 129.1 82.4)">18</text>
<text x="131.7" y="82.4" transform="rotate(-90 131.7 82.4)">17</text>
<text x="134.3" y="82.3" transform="rotate(-90 134.3 82.3)">16</text>
<text x="136.8" y="82.4" transform="rotate(-90 136.8 82.4)">15</text>
<text x="139.3" y="82.4" transform="rotate(-90 139.3 82.4)">14</text>
<text x="141.8" y="82.4" transform="rotate(-90 141.8 82.4)">13</text>
<text x="144.4" y="82.4" transform="rotate(-90 144.4 82.4)">12</text>
<text x="147" y="82.2" transform="rotate(-90 147 82.2)">11</text>
<text x="176.9" y="80.8">GND</text>
<text x="190.8" y="82.2">10</text>
<text x="191.9" y="79.7">9</text>
<text x="219.8" y="79.7">9</text>
<text x="219.8" y="82.2">10</text>
<text x="94" y="89.4">1k</text>
<text x="195.4" y="87.2">CONN-SIL10</text>
<text x="211.9" y="87.2">CONN-SIL10</text>
<text x="133.5" y="108.9">1</text>
<text x="133.5" y="111.4">2</text>
<text x="133.5" y="114">3</text>
<text x="147.4" y="108.9">10</text>
<text x="147.4" y="111.4">9</text>
<text x="147.4" y="114">8</text>
<text x="215.8" y="113.9">1N4001</text>
<text x="230" y="108.9">1</text>
<text x="230" y="111.4">2</text>
<text x="88" y="117.7">IRF840</text>
<text x="133.5" y="116.5">4</text>
<text x="133.5" y="119">5</text>
<text x="147.4" y="116.5">7</text>
<text x="147.4" y="119">6</text>
<text x="214.9" y="119.9">LED</text>
<text x="233.5" y="116.5">TBLOCK-M2</text>
<text x="137" y="124.1">CONN-DIL10</text>
<text x="185.7" y="121.1">100n</text>
<text x="198.4" y="121.1">1000U</text>
<text x="209.5" y="130">1k5</text>
</g>
</svg>
